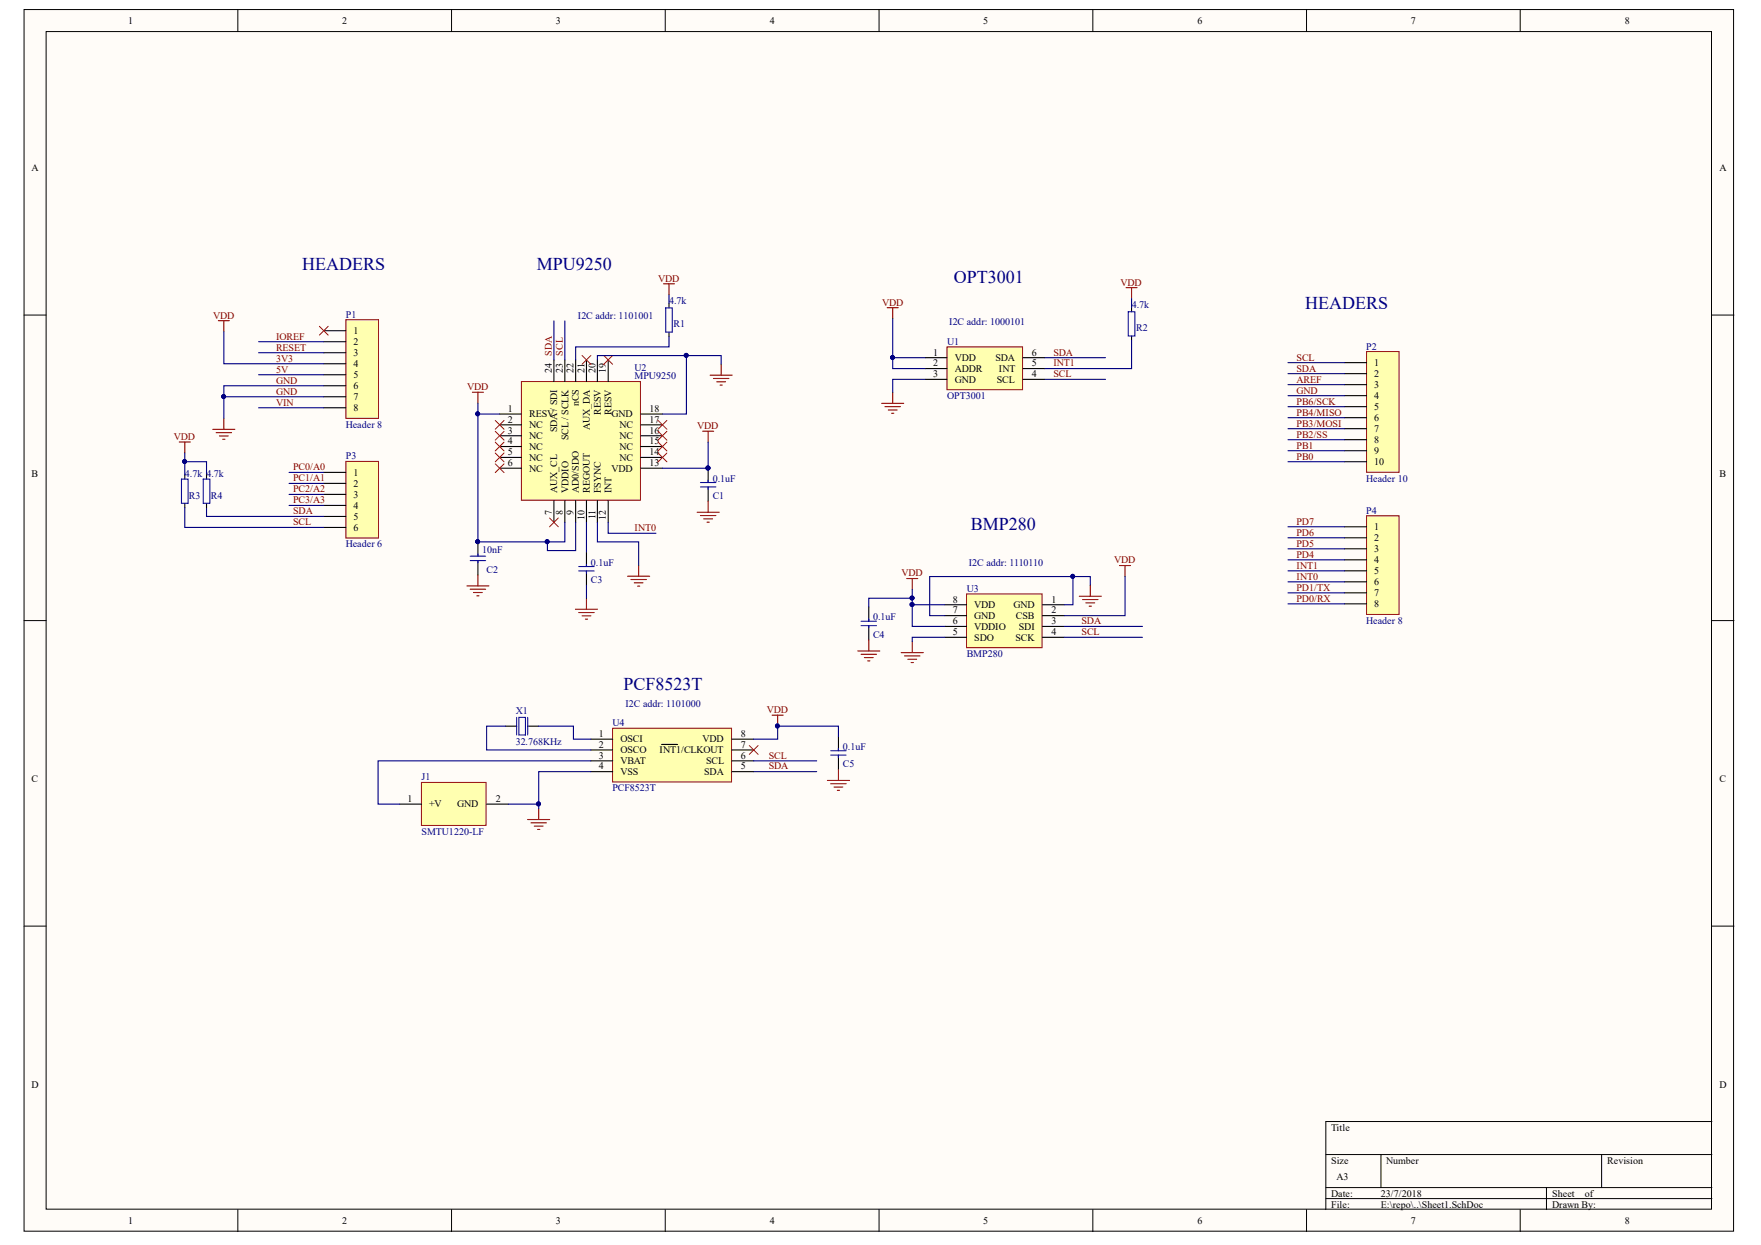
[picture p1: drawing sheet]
<svg xmlns="http://www.w3.org/2000/svg" width="297mm" height="210mm" viewBox="0 0 297 210" stroke-linecap="round" stroke-linejoin="round" font-family="sans-serif">
<g fill="#fffcf8" stroke="#000" stroke-width=".17">
<path d="M4.1 1.6h288.3v206h-288.3z"/>
<path d="M7.8 5.3h280.9v198.6h-280.9z"/>
</g>
<g fill="none" stroke="#000" stroke-width=".17">
<path d="M40.1 1.6v3.7M76.2 1.6v3.7M112.2 1.6v3.7M148.3 1.6v3.7M184.3 1.6v3.7M220.4 1.6v3.7M256.4 1.6v3.7M4.1 53.1h3.7M288.8 53.1h3.7M4.1 104.6h3.7M288.8 104.6h3.7M4.1 156.1h3.7"/>
<path d="M288.8 156.1h3.7M223.6 194.7h65.2M232.9 194.7v5.5M270.2 194.7v5.5M288.8 189.1h-65.2v14.8M40.1 203.9v3.7M76.2 203.9v3.7M112.2 203.9v3.7M148.3 203.9v3.7M184.3 203.9v3.7M220.4 203.9v3.7M223.6 200.2h65.2"/>
<path d="M223.6 202.1h65.2M256.4 203.9v3.7M260.9 200.2v3.7"/>
</g>
<path d="M87.9 64.3h20.1v20h-20.1z" fill="#ffffb0" stroke="#800000" stroke-width=".17"/>
<g fill="none" stroke="#000" stroke-width=".19">
<path d="M84.3 69.8h3.6M84.3 71.6h3.6M84.3 73.5h3.6M84.3 75.3h3.6M84.3 77.1h3.6M84.3 78.9h3.6M93.4 60.7v3.6M95.3 60.7v3.6M97.1 60.7v3.6M98.9 60.7v3.6M100.8 60.7v3.6M102.6 60.7v3.6"/>
<path d="M108.1 69.8h3.6M108.1 71.6h3.6M108.1 73.5h3.6M108.1 75.3h3.6M108.1 77.1h3.6M108.1 78.9h3.6M93.4 84.4v3.7M95.3 84.4v3.7M97.1 84.4v3.7M98.9 84.4v3.7M100.8 84.4v3.7M102.6 84.4v3.7"/>
</g>
<path d="M163 100.1h12.8v9.1h-12.8z" fill="#ffffb0" stroke="#800000" stroke-width=".17"/>
<path d="M159.4 102h3.6M159.4 103.8h3.6M159.4 105.6h3.6M159.4 107.5h3.6M175.8 102h3.7M175.8 103.8h3.7M175.8 105.6h3.7M175.8 107.5h3.7" fill="none" stroke="#000" stroke-width=".19"/>
<path d="M159.7 58.5h12.8v7.2h-12.8z" fill="#ffffb0" stroke="#800000" stroke-width=".17"/>
<path d="M156.1 60.3h3.6M156.1 62.1h3.6M156.1 64h3.6M172.6 60.3h3.6M172.6 62.1h3.6M172.6 64h3.6" fill="none" stroke="#000" stroke-width=".19"/>
<path d="M103.3 122.8h20.1v9h-20.1z" fill="#ffffb0" stroke="#800000" stroke-width=".17"/>
<path d="M99.7 124.6h3.6M99.7 126.4h3.6M99.7 128.3h3.6M99.7 130.1h3.6M111.6 125.5h2.7M123.5 124.6h3.6M123.5 126.4h3.6M123.5 128.3h3.6M123.5 130.1h3.6" fill="none" stroke="#000" stroke-width=".19"/>
<path d="M58.3 77.8h5.5v12.9h-5.5z" fill="#ffffb0" stroke="#800000" stroke-width=".17"/>
<path d="M54.6 79.6h3.7M54.6 81.5h3.7M54.6 83.4h3.7M54.6 85.2h3.7M54.6 87.1h3.7M54.6 88.9h3.7" fill="none" stroke="#000" stroke-width=".19"/>
<path d="M230.5 87h5.5v16.6h-5.5z" fill="#ffffb0" stroke="#800000" stroke-width=".17"/>
<path d="M226.8 88.8h3.7M226.8 90.7h3.7M226.8 92.5h3.7M226.8 94.4h3.7M226.8 96.2h3.7M226.8 98.1h3.7M226.8 100h3.7M226.8 101.8h3.7" fill="none" stroke="#000" stroke-width=".19"/>
<path d="M58.3 53.9h5.5v16.6h-5.5z" fill="#ffffb0" stroke="#800000" stroke-width=".17"/>
<path d="M54.6 55.8h3.7M54.6 57.6h3.7M54.6 59.5h3.7M54.6 61.3h3.7M54.6 63.2h3.7M54.6 65h3.7M54.6 66.9h3.7M54.6 68.7h3.7" fill="none" stroke="#000" stroke-width=".19"/>
<path d="M230.5 59.3h5.5v20.3h-5.5z" fill="#ffffb0" stroke="#800000" stroke-width=".17"/>
<g fill="none" stroke="#000" stroke-width=".19">
<path d="M112.8 51.2v.7M112.8 56v.7M226.8 61.1h3.7M226.8 63h3.7M226.8 64.9h3.7M226.8 66.7h3.7M226.8 68.6h3.7M226.8 70.4h3.7M226.8 72.3h3.7M226.8 74.1h3.7M226.8 76h3.7M226.8 77.8h3.7"/>
<path d="M31.2 80v.8M31.2 84.9v.7M34.8 80v.8M34.8 84.9v.7M80.6 91.4v2.4M80.6 94.5v2.4M98.9 93.1v2.4M98.9 96.3v2.4"/>
</g>
<g fill="none" stroke="#000080" stroke-width=".19">
<path d="M37.8 55.9v5.4h16.8M43.6 57.6h11M43.6 59.5h11M93.4 54.1v6.6M95.3 54.1v6.6M112.8 56.7v1.8h-15.7v2.2M112.8 49.7v1.5M150.6 53.7v6.6h5.5M31.2 76.4v3.6M31.2 77.8h3.6v2.2M37.8 66.9h16.8M37.8 66.9v3.6"/>
<path d="M43.6 63.2h11M43.6 68.7h11M48.8 79.6h5.8M54.6 65h-16.8v1.9M80.6 68v1.8h3.7M80.6 69.8v21.6h14.7v-3.3M119.4 74.6v4.3h-7.7M156.1 64h-5.5v2.2M176.2 60.3h10.3M176.2 64h10.3M217.3 61.1h9.5M217.3 63h9.5"/>
<path d="M217.3 64.9h9.5M217.3 66.7h9.5M217.3 68.6h9.5M217.3 70.4h9.5M217.3 72.3h9.5M217.3 74.1h9.5M217.3 76h9.5M217.3 77.8h9.5M31.2 85.6v3.3h23.4M34.8 85.6v1.5h19.8M48.8 81.5h5.8M48.8 83.4h5.8"/>
<path d="M48.8 85.2h5.8M98.9 88.1v5M98.9 98.7v2.2M102.6 88.1v1.8h8M217.3 88.8h9.5M217.3 90.7h9.5M217.3 92.5h9.5M217.3 94.4h9.5M217.3 96.2h9.5M217.3 98.1h9.5M217.3 100h9.5M217.3 101.8h9.5"/>
</g>
<g fill="none" stroke="#800000" stroke-width=".19">
<path d="M36.8 54.1h1.9M37.8 54.1v1.8M111.9 47.8h1.9M112.8 47.8v1.9M149.6 51.9h1.9M150.6 51.9v1.8M30.2 74.5h1.9M31.2 74.5v1.9M35.9 72.4h3.7M36.5 72.9h2.6M37 73.5h1.5M37.6 74.1h.3"/>
<path d="M37.8 70.5v1.9M79.7 66.1h1.8M80.6 66.1v1.9M118.5 72.7h1.9M119.4 72.7v1.9M148.7 68h3.7M149.3 68.6h2.6M149.8 69.1h1.5M150.4 69.7h.4M150.6 66.2v1.8M78.8 98.8h3.7M79.3 99.3h2.6"/>
<path d="M79.9 99.9h1.5M80.6 96.9v1.9M80.4 100.5h.4M97.1 102.7h3.7M97.6 103.3h2.6M98.2 103.8h1.5M98.7 104.4h.4M98.9 100.9v1.8"/>
</g>
<g fill="#000080" stroke="#000080" stroke-width=".17">
<circle cx="37.7" cy="66.9" r=".33"/>
<circle cx="80.6" cy="69.8" r=".33"/>
<circle cx="80.6" cy="91.3" r=".33"/>
<circle cx="92.3" cy="91.3" r=".33"/>
<circle cx="31.1" cy="77.8" r=".33"/>
<circle cx="119.4" cy="78.9" r=".33"/>
<circle cx="150.5" cy="60.3" r=".33"/>
</g>
<g fill="none" stroke="#f00" stroke-width=".17">
<path d="M83.5 70.9l1.5 1.5M83.5 72.7l1.5 1.5M83.5 74.5l1.5 1.5M83.5 76.4l1.5 1.5M83.5 78.2l1.5 1.5M85 70.9l-1.5 1.5M85 72.7l-1.5 1.5M85 74.5l-1.5 1.5M85 76.4l-1.5 1.5M85 78.2l-1.5 1.5M111 70.9l1.5 1.5M111 72.7l1.5 1.5"/>
<path d="M111 74.5l1.5 1.5M111 76.4l1.5 1.5M112.5 70.9l-1.5 1.5M112.5 72.7l-1.5 1.5M112.5 74.5l-1.5 1.5M112.5 76.4l-1.5 1.5"/>
</g>
<path d="M112.3 51.9h1.1v4.1h-1.1zM30.6 80.8h1.1v4.1h-1.1zM34.3 80.8h1.1v4.1h-1.1zM79.3 93.8h2.6M79.3 94.5h2.6M80.6 93.4v.4M80.6 94.5v.4M97.6 95.5h2.6M97.6 96.3h2.6M98.9 95.1v.4M98.9 96.3v.3" fill="none" stroke="#00f" stroke-width=".19"/>
<path d="M71.1 131.9h10.9v7.3h-10.9z" fill="#ffffb0" stroke="#800000" stroke-width=".17"/>
<path d="M190.9 51.8v.8M190.9 56.6v.8M119.4 78.9v2.5M119.4 82.1v2.4M146.5 102.3v2.4M146.5 105.5v2.4M67.4 135.6h3.7M82.1 135.6h3.6M85.3 122.4h1.8M89 122.4h1.9M141.4 124.2v2.4M141.4 127.3v2.4" fill="none" stroke="#000" stroke-width=".19"/>
<g fill="none" stroke="#000080" stroke-width=".19">
<path d="M115.8 60v9.8h-4.1M190.9 57.4v4.7h-14.7M190.9 50.4v1.4M100.8 60.7v-.7h20.8v1.4M150.6 60.3v1.8h5.5M97.1 88.1v4.7h-4.8v-1.4M100.8 88.1v3.3h6.9v3.9M153.9 99.4v2.6h5.5M181 97.2v4.8h-1.5M183.9 98.7v-1.5h-27.1v6.6h2.6M189.8 97.2v6.6h-10.3M153.9 102v3.6h5.5"/>
<path d="M153.9 100.9h-7.4v1.4M159.4 107.5h-5.5v.7M179.5 107.5h13.2M179.5 105.6h13.2M85.3 122.4h-3.2v4h17.6M85.7 135.6h5.2M90.9 122.4h5.8v2.2h3M99.7 128.3h-35.9v7.3h3.6M99.7 130.1h-8.8v6.2M127.1 128.3h10.7M127.1 130.1h10.7M141.4 124.2v-1.8h-10.2v2.2h-4.1"/>
</g>
<g fill="none" stroke="#800000" stroke-width=".19">
<path d="M189.9 48.5h1.9M190.9 48.5v1.9M119.8 63.3h3.7M120.3 63.8h2.6M120.9 64.4h1.5M121.5 64.9h.3M121.6 61.4v1.9M105.9 97.1h3.7M106.4 97.7h2.6M107 98.3h1.5M107.5 98.8h.4M107.7 95.3v1.8"/>
<path d="M117.6 86.4h3.7M118.1 86.9h2.7M118.7 87.5h1.5M119.3 88h.3M119.4 84.5v1.9M152.9 97.5h1.9M153.9 97.5v1.9M183.9 98.7v1.8M188.8 95.3h1.9M189.8 95.3v1.9M144.7 109.8h3.7M145.2 110.3h2.6"/>
<path d="M145.8 110.9h1.5M146.4 111.4h.3M146.5 107.9v1.9M152 110h3.7M152.6 110.6h2.6M153.1 111.1h1.5M153.7 111.7h.4M153.9 108.2v1.8M182 100.5h3.8M182.6 101.1h2.6M183.2 101.6h1.5M183.7 102.2h.4"/>
<path d="M89 138.2h3.7M89.6 138.7h2.6M90.1 139.3h1.5M90.7 139.8h.4M90.9 136.3v1.9M130.2 120.6h1.9M131.2 120.6v1.8M139.6 131.6h3.7M140.1 132.1h2.6M140.7 132.7h1.5M141.2 133.3h.4M141.4 129.7v1.9"/>
</g>
<g fill="#000080" stroke="#000080" stroke-width=".17">
<circle cx="131.1" cy="122.4" r=".33"/>
<circle cx="153.8" cy="100.8" r=".33"/>
<circle cx="153.8" cy="101.9" r=".33"/>
<circle cx="180.9" cy="97.2" r=".33"/>
<circle cx="90.8" cy="135.5" r=".33"/>
<circle cx="119.4" cy="78.9" r=".33"/>
<circle cx="92.3" cy="91.3" r=".33"/>
<circle cx="115.7" cy="59.9" r=".33"/>
<circle cx="150.5" cy="60.3" r=".33"/>
</g>
<g fill="none" stroke="#00f" stroke-width=".19">
<path d="M190.3 52.6h1.1v4h-1.1zM118.1 81.4h2.7M118.1 82.1h2.7M119.4 81v.4M119.4 82.1v.4M145.2 104.7h2.6M145.2 105.5h2.6M146.5 104.4v.3M146.5 105.5v.4M87.1 120.9v3M87.5 120.9h1.1v3h-1.1zM89 120.9v3"/>
<path d="M140.1 126.6h2.6M140.1 127.3h2.6M141.4 126.2v.4M141.4 127.3v.4"/>
</g>
<path d="M53.9 55l1.5 1.5M55.4 55l-1.5 1.5M98.2 59.9l1.5 1.5M99.7 59.9l-1.5 1.5M101.8 59.9l1.5 1.5M103.3 59.9l-1.5 1.5M92.7 87.3l1.5 1.5M94.2 87.3l-1.5 1.5M126.4 125.7l1.5 1.5M127.9 125.7l-1.5 1.5" fill="none" stroke="#f00" stroke-width=".17"/>
<g font-size="3" fill="#000080">
<text x="51" y="45.5">HEADERS</text>
<text x="90.5" y="45.5">MPU9250</text>
<text x="160.9" y="47.6">OPT3001</text>
<text x="220.1" y="52">HEADERS</text>
<text x="163.8" y="89.3">BMP280</text>
<text x="105.2" y="116.4">PCF8523T</text>
</g>
<g font-size="1.7">
<text x="21.6" y="4">1</text>
<text x="57.7" y="4">2</text>
<text x="93.8" y="4">3</text>
<text x="129.9" y="4">4</text>
<text x="165.9" y="4">5</text>
<text x="202" y="4">6</text>
<text x="238" y="4">7</text>
<text x="274.1" y="4">8</text>
<text x="5.3" y="28.8">A</text>
<text x="290.1" y="28.8">A</text>
<text x="59.6" y="56.3">1</text>
<text x="59.6" y="58.2">2</text>
<text x="157.4" y="60">1</text>
<text x="174.1" y="60">6</text>
<text x="59.6" y="60">3</text>
<text x="59.6" y="61.9">4</text>
<text x="59.6" y="63.8">5</text>
<text x="59.6" y="65.6">6</text>
<text x="93.1" y="62.8" transform="rotate(-90 93.1 62.8)">24 SDA</text>
<text x="94.9" y="62.8" transform="rotate(-90 94.9 62.8)">23 SCL</text>
<text x="96.7" y="62.8" transform="rotate(-90 96.7 62.8)">22</text>
<text x="98.6" y="62.8" transform="rotate(-90 98.6 62.8)">21</text>
<text x="100.4" y="62.8" transform="rotate(-90 100.4 62.8)">20</text>
<text x="102.2" y="62.8" transform="rotate(-90 102.2 62.8)">19</text>
<text x="157.4" y="61.7">2</text>
<text x="157.4" y="63.6">3</text>
<text x="161" y="60.9">VDD</text>
<text x="161" y="62.7">ADDR</text>
<text x="161" y="64.5">GND</text>
<text x="167.9" y="60.9">SDA</text>
<text x="168.1" y="64.5">SCL</text>
<text x="168.5" y="62.7">INT</text>
<text x="174.1" y="63.6">4</text>
<text x="174.1" y="61.7">5</text>
<text x="231.8" y="61.7">1</text>
<text x="231.8" y="63.6">2</text>
<text x="231.8" y="65.4">3</text>
<text x="59.6" y="67.5">7</text>
<text x="59.6" y="69.3">8</text>
<text x="85.6" y="69.4">1</text>
<text x="85.6" y="71.3">2</text>
<text x="89.3" y="70.3">RESV</text>
<text x="97.6" y="68.5" transform="rotate(-90 97.6 68.5)">nCS</text>
<text x="101.4" y="69.9" transform="rotate(-90 101.4 69.9)">RESV</text>
<text x="103.1" y="69.9" transform="rotate(-90 103.1 69.9)">RESV</text>
<text x="103.1" y="70.3">GND</text>
<text x="109.6" y="71.3">17</text>
<text x="109.6" y="69.4">18</text>
<text x="231.8" y="67.3">4</text>
<text x="231.8" y="69.2">5</text>
<text x="231.8" y="71">6</text>
<text x="85.6" y="73.1">3</text>
<text x="85.6" y="74.9">4</text>
<text x="85.6" y="76.7">5</text>
<text x="89.3" y="72.2">NC</text>
<text x="89.3" y="74">NC</text>
<text x="89.3" y="75.8">NC</text>
<text x="89.3" y="77.7">NC</text>
<text x="94" y="72.9" transform="rotate(-90 94 72.9)">SDA / SDI</text>
<text x="95.9" y="74.2" transform="rotate(-90 95.9 74.2)">SCL / SCLK</text>
<text x="99.5" y="72.5" transform="rotate(-90 99.5 72.5)">AUX_DA</text>
<text x="104.5" y="77.7">NC</text>
<text x="104.5" y="75.8">NC</text>
<text x="104.5" y="74">NC</text>
<text x="104.5" y="72.2">NC</text>
<text x="109.6" y="76.7">14</text>
<text x="109.6" y="74.9">15</text>
<text x="109.6" y="73.1">16</text>
<text x="231.8" y="72.9">7</text>
<text x="231.8" y="74.7">8</text>
<text x="231.8" y="76.6">9</text>
<text x="5.3" y="80.4">B</text>
<text x="59.6" y="80.2">1</text>
<text x="59.6" y="82.1">2</text>
<text x="59.6" y="83.9">3</text>
<text x="85.6" y="78.6">6</text>
<text x="89.3" y="79.5">NC</text>
<text x="94" y="83.2" transform="rotate(-90 94 83.2)">AUX_CL</text>
<text x="95.9" y="83.2" transform="rotate(-90 95.9 83.2)">VDDIO</text>
<text x="97.6" y="83.2" transform="rotate(-90 97.6 83.2)">AD0/SDO</text>
<text x="99.5" y="83.2" transform="rotate(-90 99.5 83.2)">REGOUT</text>
<text x="101.4" y="83.2" transform="rotate(-90 101.4 83.2)">FSYNC</text>
<text x="103.1" y="83.2" transform="rotate(-90 103.1 83.2)">INT</text>
<text x="103.1" y="79.5">VDD</text>
<text x="109.6" y="78.6">13</text>
<text x="231.8" y="78.4">10</text>
<text x="290.1" y="80.4">B</text>
<text x="59.6" y="85.8">4</text>
<text x="59.6" y="87.6">5</text>
<text x="59.6" y="89.5">6</text>
<text x="93.1" y="86.8" transform="rotate(-90 93.1 86.8)">7</text>
<text x="94.9" y="86.8" transform="rotate(-90 94.9 86.8)">8</text>
<text x="96.7" y="86.8" transform="rotate(-90 96.7 86.8)">9</text>
<text x="98.6" y="87.6" transform="rotate(-90 98.6 87.6)">10</text>
<text x="100.4" y="87.5" transform="rotate(-90 100.4 87.5)">11</text>
<text x="102.2" y="87.6" transform="rotate(-90 102.2 87.6)">12</text>
<text x="231.8" y="89.4">1</text>
<text x="231.8" y="91.3">2</text>
<text x="231.8" y="93.1">3</text>
<text x="231.8" y="95">4</text>
<text x="160.7" y="101.6">8</text>
<text x="177.4" y="101.6">1</text>
<text x="231.8" y="96.8">5</text>
<text x="231.8" y="98.7">6</text>
<text x="231.8" y="100.5">7</text>
<text x="160.7" y="107.1">5</text>
<text x="160.7" y="105.3">6</text>
<text x="160.7" y="103.4">7</text>
<text x="164.3" y="106.2">VDDIO</text>
<text x="164.3" y="104.3">GND</text>
<text x="164.3" y="102.6">VDD</text>
<text x="170.9" y="102.6">GND</text>
<text x="171.4" y="104.3">CSB</text>
<text x="171.9" y="106.2">SDI</text>
<text x="177.4" y="103.4">2</text>
<text x="177.4" y="105.3">3</text>
<text x="177.4" y="107.1">4</text>
<text x="231.8" y="102.4">8</text>
<text x="164.3" y="108">SDO</text>
<text x="171.3" y="108">SCK</text>
<text x="101" y="124.2">1</text>
<text x="104.7" y="125.2">OSCI</text>
<text x="118.5" y="125.2">VDD</text>
<text x="124.9" y="124.2">8</text>
<text x="5.3" y="131.9">C</text>
<text x="101" y="126.1">2</text>
<text x="101" y="127.9">3</text>
<text x="101" y="129.7">4</text>
<text x="104.7" y="127">OSCO</text>
<text x="104.7" y="128.9">VBAT</text>
<text x="104.7" y="130.6">VSS</text>
<text x="111.3" y="127">INT1/CLKOUT</text>
<text x="118.8" y="130.6">SDA</text>
<text x="119.1" y="128.9">SCL</text>
<text x="124.9" y="129.7">5</text>
<text x="124.9" y="127.9">6</text>
<text x="124.9" y="126.1">7</text>
<text x="290.1" y="131.9">C</text>
<text x="68.7" y="135.2">1</text>
<text x="72.4" y="136.1">+V</text>
<text x="77.1" y="136.1">GND</text>
<text x="83.6" y="135.2">2</text>
<text x="5.3" y="183.4">D</text>
<text x="290.1" y="183.4">D</text>
<text x="224.5" y="190.6">Title</text>
<text x="224.5" y="196.2">Size</text>
<text x="233.8" y="196.2">Number</text>
<text x="271.1" y="196.2">Revision</text>
<text x="224.5" y="201.7">Date:</text>
<text x="224.5" y="203.6">File:</text>
<text x="225.5" y="199">A3</text>
<text x="232.9" y="201.7">23/7/2018</text>
<text x="232.9" y="203.6">E:\repo\..\Sheet1.SchDoc</text>
<text x="261.8" y="201.7">Sheet</text>
<text x="261.8" y="203.6">Drawn By:</text>
<text x="267.3" y="201.7">of</text>
<text x="21.6" y="206.4">1</text>
<text x="57.7" y="206.4">2</text>
<text x="93.8" y="206.4">3</text>
<text x="129.9" y="206.4">4</text>
<text x="165.9" y="206.4">5</text>
<text x="202" y="206.4">6</text>
<text x="238" y="206.4">7</text>
<text x="274.1" y="206.4">8</text>
</g>
<g font-size="1.7" fill="#800000">
<text x="111" y="47.5">VDD</text>
<text x="35.9" y="53.7">VDD</text>
<text x="148.8" y="51.5">VDD</text>
<text x="189" y="48.2">VDD</text>
<text x="46.6" y="57.3">IOREF</text>
<text x="46.6" y="59.1">RESET</text>
<text x="177.7" y="60">SDA</text>
<text x="46.6" y="61">3V3</text>
<text x="46.6" y="62.8">5V</text>
<text x="46.6" y="64.7">GND</text>
<text x="78.8" y="65.8">VDD</text>
<text x="177.7" y="61.7">INT1</text>
<text x="177.7" y="63.6">SCL</text>
<text x="218.7" y="60.8">SCL</text>
<text x="218.7" y="62.7">SDA</text>
<text x="218.7" y="64.5">AREF</text>
<text x="46.6" y="66.5">GND</text>
<text x="46.6" y="68.4">VIN</text>
<text x="218.7" y="66.4">GND</text>
<text x="218.7" y="68.2">PB6/SCK</text>
<text x="218.7" y="70.1">PB4/MISO</text>
<text x="218.7" y="71.9">PB3/MOSI</text>
<text x="29.3" y="74.1">VDD</text>
<text x="117.6" y="72.4">VDD</text>
<text x="218.7" y="73.8">PB2/SS</text>
<text x="218.7" y="75.6">PB1</text>
<text x="218.7" y="77.5">PB0</text>
<text x="49.5" y="79.3">PC0/A0</text>
<text x="49.5" y="81.1">PC1/A1</text>
<text x="49.5" y="83">PC2/A2</text>
<text x="49.5" y="84.8">PC3/A3</text>
<text x="49.5" y="86.7">SDA</text>
<text x="49.5" y="88.6">SCL</text>
<text x="107" y="89.6">INT0</text>
<text x="218.7" y="88.5">PD7</text>
<text x="187.9" y="95">VDD</text>
<text x="218.7" y="90.3">PD6</text>
<text x="218.7" y="92.2">PD5</text>
<text x="218.7" y="94">PD4</text>
<text x="218.7" y="95.9">INT1</text>
<text x="152.1" y="97.2">VDD</text>
<text x="218.7" y="97.7">INT0</text>
<text x="218.7" y="99.6">PD1/TX</text>
<text x="218.7" y="101.5">PD0/RX</text>
<text x="182.4" y="105.3">SDA</text>
<text x="182.4" y="107.1">SCL</text>
<text x="129.3" y="120.2">VDD</text>
<text x="129.7" y="127.9">SCL</text>
<text x="129.7" y="129.7">SDA</text>
</g>
<g font-size="1.7" fill="#000080">
<text x="58.3" y="53.6">P1</text>
<text x="97.5" y="53.7">I2C addr: 1101001</text>
<text x="112.9" y="51.3">4.7k</text>
<text x="190.9" y="51.9">4.7k</text>
<text x="113.6" y="55.1">R1</text>
<text x="159.8" y="58.1">U1</text>
<text x="160.1" y="54.8">I2C addr: 1000101</text>
<text x="191.6" y="55.7">R2</text>
<text x="230.5" y="58.9">P2</text>
<text x="107" y="62.5">U2</text>
<text x="107" y="63.9">MPU9250</text>
<text x="159.8" y="67.3">OPT3001</text>
<text x="58.3" y="77.4">P3</text>
<text x="58.3" y="72.1">Header 8</text>
<text x="31.2" y="80.4">4.7k 4.7k</text>
<text x="120.2" y="81.2">0.1uF</text>
<text x="230.5" y="81.2">Header 10</text>
<text x="31.9" y="84.1">R3</text>
<text x="35.6" y="84.1">R4</text>
<text x="120.2" y="84.2">C1</text>
<text x="230.5" y="86.6">P4</text>
<text x="58.3" y="92.3">Header 6</text>
<text x="81.3" y="93.2">10nF</text>
<text x="99.7" y="95.4">0.1uF</text>
<text x="163.4" y="95.4">I2C addr: 1110110</text>
<text x="82.1" y="96.6">C2</text>
<text x="99.7" y="98.3">C3</text>
<text x="163.1" y="99.8">U3</text>
<text x="147.3" y="107.5">C4</text>
<text x="147.3" y="104.6">0.1uF</text>
<text x="230.5" y="105.2">Header 8</text>
<text x="163.1" y="110.7">BMP280</text>
<text x="105.5" y="119.2">I2C addr: 1101000</text>
<text x="87" y="120.4">X1</text>
<text x="87" y="125.6">32.768KHz</text>
<text x="103.3" y="122.5">U4</text>
<text x="71.1" y="131.6">J1</text>
<text x="142.2" y="129.4">C5</text>
<text x="142.2" y="126.4">0.1uF</text>
<text x="103.3" y="133.4">PCF8523T</text>
<text x="71.1" y="140.8">SMTU1220-LF</text>
</g>
</svg>
